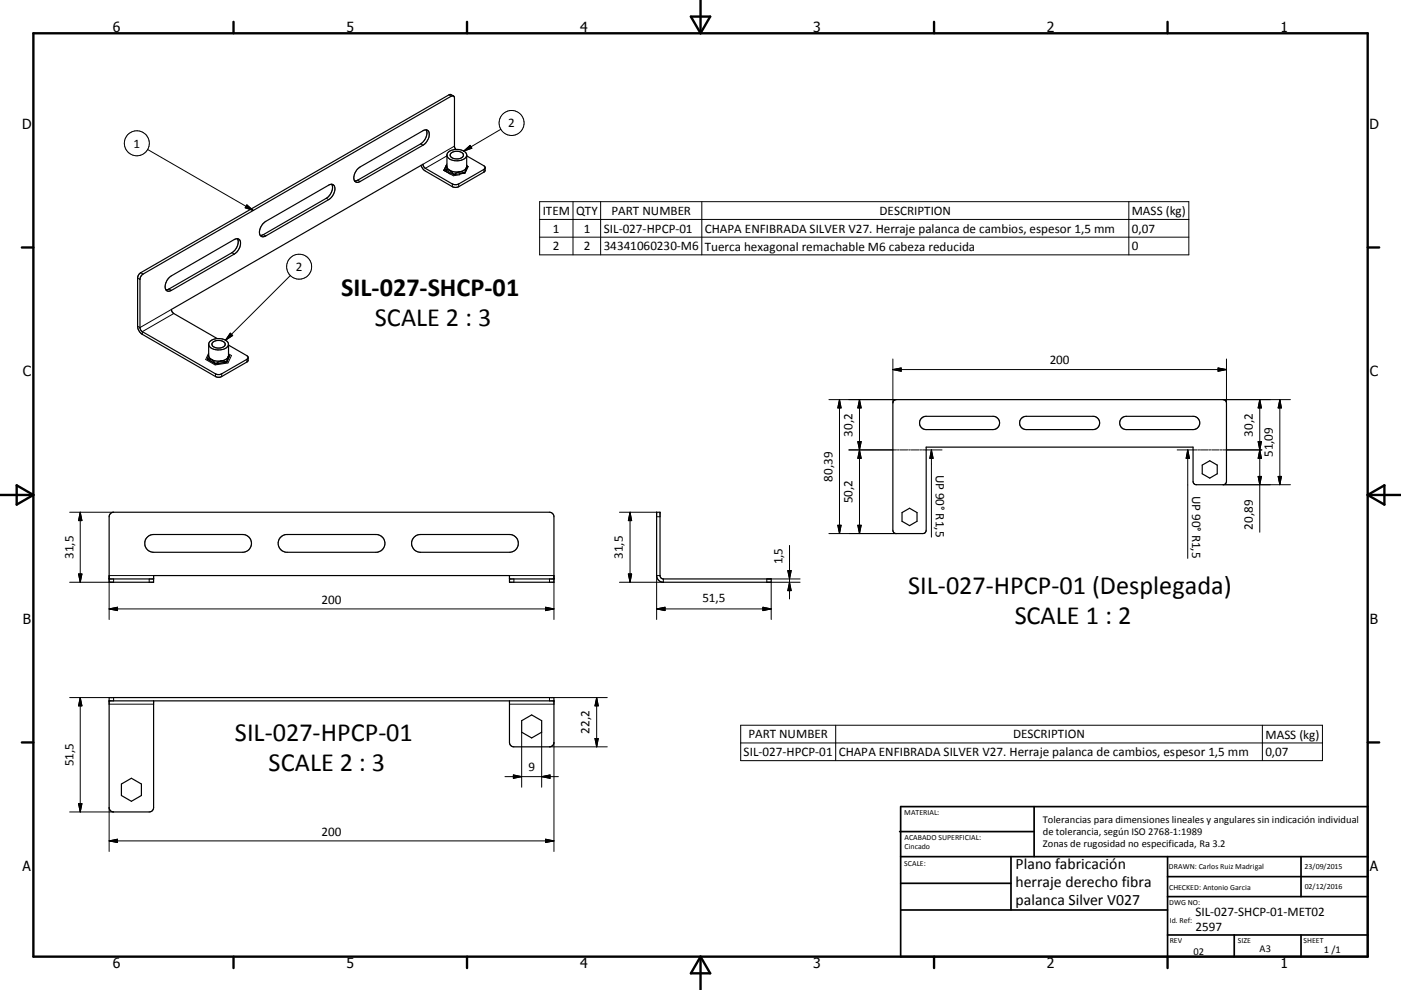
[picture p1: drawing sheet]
<svg xmlns="http://www.w3.org/2000/svg" width="420mm" height="297mm" viewBox="0 0 420 297" stroke-linecap="round" stroke-linejoin="round" font-family="sans-serif">
<g fill="none" stroke="#000" stroke-width=".36">
<path d="M127.7 39a3.6 3.6 0 0 1-1.6 4.2l-18.9 10.9-.9 .2M136 28.8l-.7 .1-92.4 53.3-.5 .5-.4 .9v14.9l.5 .9 22.5 12.9 1.5-.2 7.5-4.3 .4-.6M136 28.8l.3 .6v14.6l.4 .8M136 28.8l-.9-.5-.5 .2-92.4 53.3a2.01 2.01 0 0 0-.9 1.6v14.5l.3 1.2 .8 1.1 22.9 13 1.2-.2 7.5-4.4 .4-.4v-1M99.5 55.3a3.7 3.7 0 0 1-1.7 4.2l-18.8 10.9-1 .2M107.4 50.5l19.4-11.3a1.25 1.25 0 0 1 1.6 .1 1.25 1.25 0 0 1 .3 1.5 4.3 4.3 0 0 1-1.9 2.8l-18.8 10.9a1.24 1.24 0 0 1-1.6-.1 1.24 1.24 0 0 1-.3-1.5l.4-1.1zM126.2 49.6l1.1 1.6 8.3 4.8a2.11 2.11 0 0 0 1.9 0l7.7-4.5 .3-1.2M133.7 50.8l.1 .3M133.7 50.8l.1 .2M133.8 51v.1M133.8 51.1l2.1 1.2M133.8 51l1.1 .1"/>
<path d="M134 46.7a3.5 3.5 0 0 0 4.7 1.2l.9-.6 .3-.6M134 49.7l-.3 1.1M134.9 51.1l.2 .2M135.1 51.3l.8 .9M135.1 51.3l2.3 .3M135.3 45.9a2.53 2.53 0 0 1 3.6 .5 2.13 2.13 0 0 1-3.1 1.1 .9 .9 0 0 1-.8-.7 .9 .9 0 0 1 .3-.9zM135.9 52.3l.4 .1M135.9 52.2l.4 .1M135.9 52.2v.1M136.3 52.3v.1M137.4 51.6l-1.1 .7M137.7 51.6l1.5 .2"/>
<path d="M137.7 51.6h-.3M139.2 51.8v.1M139.2 51.9l-2.9 .5M139.4 51.7l-.2 .2M139.4 51.7l-.2 .1M139.7 50.6l-.9 .7-1.1 .3M139.7 50.6l-.3 1.1M139.8 50.3l.1-3.9a3.6 3.6 0 0 0-4.7-1.2l-.8 .5-.4 .7v3.7l.9 1M139.8 50.3l-.1 .3M139.9 46.8l5.2 2.9 .4 .6M139.9 49.5l.3 .5M140.2 49.9l-.8 2-1.7 .3"/>
<path d="M140.2 50v.1M140.2 50l-.4 .3M145.5 50.3l-.4 .5-7.6 4.4-1.2 .2-.7-.2-8.1-4.7-.5-.6-.2-.6-75.4 43.5 .2 .8 .5 .5 13 7.5M71.2 71.6a3.6 3.6 0 0 1-1.7 4.2l-18.8 10.9-1 .2M78.8 67.1l.9-.7 18.8-10.8a1.23 1.23 0 0 1 1.6 0 1.23 1.23 0 0 1 .3 1.6 4.3 4.3 0 0 1-1.9 2.7l-18.8 10.9a1.24 1.24 0 0 1-1.6-.1 1.24 1.24 0 0 1-.3-1.5l.4-1.1zM50.6 83.4l.8-.6 18.8-10.9a1.25 1.25 0 0 1 1.6 0 1.25 1.25 0 0 1 .3 1.6 4.2 4.2 0 0 1-1.9 2.7l-18.8 10.9a1.24 1.24 0 0 1-1.6 0 1.24 1.24 0 0 1-.2-1.6l.3-1.1zM62.3 107.6l.1 .3M62.3 107.6l.1 .2M62.4 107.8v.1M62.4 107.9l2.1 1.2M62.4 107.8l1 .1M62.6 106.5l-.3 1.1"/>
<path d="M62.6 103.3v3.6l.8 1M63.4 107.9l1.3 .4h1.6M63.4 107.9l1.1 1.1M63.9 102.6a2.53 2.53 0 0 1 3.6 .6 2.11 2.11 0 0 1-3.1 1 .91 .91 0 0 1-.8-.6 .91 .91 0 0 1 .3-1zM64.5 109.1l.3 .1M64.5 109h.3M64.5 109v.1M64.8 109v.2M66.3 108.3l1.5 .3M66.3 108.3l-1.5 .7M67.8 108.6v.1M67.8 108.7l-3 .5"/>
<path d="M68 108.5l-.2 .2M68 108.5h.1M68 108.5l-.2 .1M68.3 107.3l-.7 .6-1.3 .4M68.3 107.3l-.3 1.2M68.4 107.1l-.1 .2M68.5 106.9v-3.7a2.5 2.5 0 0 0-2.6-1.6 2.62 2.62 0 0 0-3.3 1.7 3.3 3.3 0 0 0 4.2 1.5l1-.4 .7-.9 5.5 3.2 .4 .5M68.5 106.9l-.1 .2M68.5 106.3l.3 .5M68.7 106.7l-.7 2-3.4 .5-2.4-1.4 .1-.2M68.8 106.8l-.8 1.7M68.8 106.8l-.3 .1"/>
<path d="M268 120.1l.7-.2h98.2l.6 .4 .2 .6v23.8l-.4 .5-.6 .2h-8l-.8-.3-.2-.7v-10.3h-80l-.1 25.2-.3 .6-.6 .2h-8.2l-.6-.4-.2-.6v-38.2zM276.2 125.6l.8-.6 .7-.1h20a1.99 1.99 0 0 1 2 2 1.99 1.99 0 0 1-2 2h-20a1.99 1.99 0 0 1-1.8-1.2 1.99 1.99 0 0 1 .3-2.1zM306.4 125.4l1.3-.5h20a1.99 1.99 0 0 1 2 2 1.99 1.99 0 0 1-2 2h-20a1.99 1.99 0 0 1-1.9-1.3 1.99 1.99 0 0 1 .6-2.2zM336.1 125.6l.9-.6 .7-.1h20a1.99 1.99 0 0 1 2 2 1.99 1.99 0 0 1-2 2h-20a1.99 1.99 0 0 1-1.8-1.2 1.99 1.99 0 0 1 .2-2.1zM360.4 139.5l2.3-1.3 2.2 1.3v2.6l-2.2 1.3-2.3-1.3zM33.1 154.1l1-.4h130.6a1.39 1.39 0 0 1 1.4 1.3v19.7h-13.4v-2h-106.6v2h-13.4v-19.7zM196.9 153.7h1v19l.2 .6 .3 .3 32.8 .1v1h-32.3a2.02 2.02 0 0 1-2-2zM270.4 153.8l2.3-1.3 2.2 1.3v2.6l-2.2 1.3-2.3-1.3zM32.7 173.7h13.4M44.2 161.1l1.1-.6 .8-.1h26.6a2.67 2.67 0 0 1 2.7 2.6 2.67 2.67 0 0 1-2.7 2.7h-26.6a2.66 2.66 0 0 1-2.5-1.7 2.66 2.66 0 0 1 .6-2.9zM84.3 161.1l1-.6 .8-.1h26.6a2.67 2.67 0 0 1 2.7 2.6 2.67 2.67 0 0 1-2.7 2.7h-26.6a2.66 2.66 0 0 1-2.5-1.7 2.66 2.66 0 0 1 .7-2.9zM124.2 161.1l1.1-.6 .8-.1h26.6a2.67 2.67 0 0 1 2.7 2.6 2.67 2.67 0 0 1-2.7 2.7h-26.6a2.67 2.67 0 0 1-2.5-1.7 2.67 2.67 0 0 1 .6-2.9z"/>
<path d="M152.7 173.7h13.4M32.7 210.3h133.4M46.1 210.3v32a1.3 1.3 0 0 1-1.4 1.3h-10.6a1.34 1.34 0 0 1-1.4-1.3v-33h133.4v13.4a1.35 1.35 0 0 1-1.4 1.4h-10.6a1.3 1.3 0 0 1-1.4-1.4v-12.4M156.4 216.2l3-1.7 3 1.7v3.5l-3 1.7-3-1.7zM36.4 235.2l3-1.7 3 1.7v3.5l-3 1.7-3-1.7z"/>
</g>
<g fill="none" stroke="#000" stroke-width=".3">
<path d="M134.6 28.5l.7 .4M150.2 38.8l-11.2 6.5M44.3 44.9l31.6 18.3M97.8 59.5l.7 .4M107.2 54.1l.8 .4M126.1 43.2l.7 .4M133.1 51.1l2.8 1.6 2-.3-.2-.2M133.1 51.1l1.9 1.1M133.2 50.9l-.1 .2M133.7 49.8l-.5 1M133.8 49.6l-.1 .1M134 46.8l-6.5 3.7"/>
<path d="M134 49.2l-.9 1.9M135.6 55.2v.8M136.3 43.8l-9.5 5.5M137.5 55.2v.8M139 45.3l2-1.7 .5 .9zM140.2 49.9l.1 .1M145.1 50.8v.8M69.5 75.8l.7 .4M74 61.5l1.9 1.7-2.4-.9zM79 70.4l.7 .4M161.8 60.5h194.6v16h-194.6zM161.8 65.8h194.6"/>
<path d="M161.8 71.2h194.6M171.8 60.5v16M180.1 60.5v16M210.4 60.5v16M338.4 60.5v16M41.3 83.4l.7 .5M42.2 81.8l.7 .4M50.7 86.7l.7 .4M51.4 92.8l-9.4 5.5-.7-.4M52.1 94.1l-9.4 5.4v.8M69 100l.8 .7-2.2 1.4zM87.1 82.7l-19.5 19.4"/>
<path d="M62.6 105.9l-.9 2 2.8 1.6 3.9-.6 1-2.2-.9-.5M64.6 112.1v.9M66.5 112.1v.9M74 107.8v.8M248.5 119.9h20.2M251.7 119.9v40.2M251.7 119.9l.5 2.5h-1zM257.7 119.9v40.2M257.7 119.9l.5 2.5h-1zM267.7 110.9h100M267.7 110.9l2.5-.5v1zM267.7 107.7v13.2"/>
<path d="M365.2 110.4l2.5 .5-2.5 .5zM366.7 119.9h20.2M367.7 107.7v13.2M377.7 119.9l.5 2.5h-1zM377.7 119.9v39.8M383.7 119.9l.5 2.5h-1zM383.7 119.9v25.5M254.5 135h14.3M257.2 132.5h1l-.5 2.5zM257.7 135l.5 2.5h-1zM269.1 135h.5M269.9 135h2.2"/>
<path d="M272.4 135h.5M273.2 135h2.3M275.7 135h.6M276.6 135h5.8M279.2 135l.6 2.5h-1zM279.2 135v26.1M352.9 135h5.9M356.1 135l.5 2.5h-1zM356.1 135v32.5M359.1 135h.5M359.9 135h2.2M362.4 135h.6"/>
<path d="M363.3 135h2.2M365.7 135h.6M366.6 135h11.7M377.2 132.5h1l-.5 2.5zM377.7 135l.5 2.5h-1zM20.9 153.7h13.2M24.1 153.7v21M24.1 153.7l.5 2.5h-1.1zM185.7 153.7h11.2M188.9 153.7l.5 2.5h-1zM188.9 153.7v21M196.9 155h1"/>
<path d="M251.2 157.6h1l-.5 2.5zM257.2 157.6h1l-.5 2.5zM366.7 145.4h20.2M377.2 142.9h1l-.5 2.5zM383.2 142.9h1l-.5 2.5zM23.5 172.2h1.1l-.5 2.5zM34.1 173.7v1h-13.2M44.7 173.7v1M46.1 172.7h-13.4v13.2M152.7 172.7h13.4v13.2M154.1 173.7v1M164.7 173.7v1"/>
<path d="M188.4 172.2h1l-.5 2.5zM197.9 172.7h-1v13.2M198.9 173.7v1h-13.2M231.2 174.7v11.2M236.2 171.2h1l-.5 2.5zM236.7 163.6v16.1M236.7 174.7l.5 2.5h-1zM239.9 173.7h-10v1h10M248.5 160.1h20.2M32.7 182.7h133.4M32.7 182.7l2.5-.5v1zM163.6 182.2l2.5 .5-2.5 .5z"/>
<path d="M196.9 182.7h34.3M196.9 182.7l2.5-.5v1zM228.7 182.2l2.5 .5-2.5 .5zM20.9 209.3h13.2v1M24.1 209.3v34.3M24.1 209.3l.5 2.5h-1.1zM32.7 211.3h13.4M152.7 211.3h13.4M156.4 219.7v16.5M162.4 219.7v16.5M178.9 209.3l.5 2.5h-1zM178.9 209.3v14.8"/>
<path d="M182.1 209.3h-17.4v1M222.1 217.6h174.4v10.6h-174.4zM250.5 217.6v10.6M378.5 217.6v10.6M151.4 233h16M153.9 232.5l2.5 .5-2.5 .5zM162.4 233l2.5-.5v1zM164.7 224.1h17.4M166.1 222.7v32.8M178.4 221.6h1l-.5 2.5zM222.1 222.9h174.4M20.9 243.6h13.2"/>
<path d="M23.5 241.1h1.1l-.5 2.5zM32.7 252.3l2.5-.5v1zM32.7 242.3v13.2M32.7 252.3h133.4M163.6 251.8l2.5 .5-2.5 .5z"/>
<circle cx="153.4" cy="36.9" r="3.7"/>
<circle cx="41" cy="43" r="3.7"/>
<circle cx="89.7" cy="80" r="3.7"/>
</g>
<circle cx="133.1" cy="51.1" r=".18" fill="#000"/>
<g fill="none" stroke="#000" stroke-width=".71">
<path d="M10 10h400v277h-400zM70 6.6v3.4M140 6.6v3.4M207.1 5h5.8l-2.9 5zM210 0v10M280 6.6v3.4M350 6.6v3.4M6.6 74.2h3.4M410 74.2h3.5M0 148.5h10M5 145.6l5 2.9-5 2.9zM410 148.5h10.1"/>
<path d="M410 148.5l5.1-2.9v5.8zM6.6 222.7h3.4M410 222.7h3.5M70 287v3.4M140 287v3.4M210 287v10M210 287l2.9 5h-5.8zM280 287v3.4M350 287v3.4"/>
</g>
<g fill="none" stroke="#000" stroke-width=".51">
<path d="M269.7 249.5h40.3M270 242h140v45h-140zM270 257h140M303.1 257v16M310 242v15M350 257v30M390.1 257v12M270 265h33.1M270 273h80M350 269h60M350 263h60M350 280.5h60"/>
<path d="M370 280.5v6.5M390.1 280.5v6.5"/>
</g>
<g fill="#000" stroke="#000" stroke-width=".3">
<path d="M139 45.3l2-1.7 .5 .9zM74 61.5l1.9 1.7-2.4-.9zM69 100l.8 .7-2.2 1.4zM267.7 110.9l2.5-.5v1zM365.2 110.4l2.5 .5-2.5 .5zM251.7 119.9l.5 2.5h-1zM257.2 132.5h1l-.5 2.5zM257.7 135l.5 2.5h-1zM257.7 119.9l.5 2.5h-1zM279.2 135l.6 2.5h-1zM356.1 135l.5 2.5h-1zM377.2 132.5h1l-.5 2.5z"/>
<path d="M377.7 135l.5 2.5h-1zM377.7 119.9l.5 2.5h-1zM383.7 119.9l.5 2.5h-1zM24.1 153.7l.5 2.5h-1.1zM188.9 153.7l.5 2.5h-1zM251.2 157.6h1l-.5 2.5zM257.2 157.6h1l-.5 2.5zM377.2 142.9h1l-.5 2.5zM383.2 142.9h1l-.5 2.5zM23.5 172.2h1.1l-.5 2.5zM188.4 172.2h1l-.5 2.5zM236.2 171.2h1l-.5 2.5z"/>
<path d="M236.7 174.7l.5 2.5h-1zM32.7 182.7l2.5-.5v1zM163.6 182.2l2.5 .5-2.5 .5zM196.9 182.7l2.5-.5v1zM228.7 182.2l2.5 .5-2.5 .5zM24.1 209.3l.5 2.5h-1.1zM178.9 209.3l.5 2.5h-1zM153.9 232.5l2.5 .5-2.5 .5zM162.4 233l2.5-.5v1zM178.4 221.6h1l-.5 2.5zM23.5 241.1h1.1l-.5 2.5zM32.7 252.3l2.5-.5v1z"/>
<path d="M163.6 251.8l2.5 .5-2.5 .5z"/>
</g>
<g font-size="7.9">
<text x="102.3" y="88.8">SIL-027-SHCP-01</text>
<text x="112.4" y="97.8">SCALE 2 : 3</text>
<text x="272.3" y="178.1">SIL-027-HPCP-01 (Desplegada)</text>
<text x="304.2" y="187.1">SCALE 1 : 2</text>
<text x="70.4" y="222.3">SIL-027-HPCP-01</text>
<text x="80.5" y="231.3">SCALE 2 : 3</text>
</g>
<g font-size="4.7">
<text x="304.5" y="260.9">Plano fabricación</text>
<text x="304.5" y="266.2">herraje derecho fibra</text>
<text x="304.5" y="271.6">palanca Silver V027</text>
</g>
<g font-size="4.2">
<text x="33.9" y="9.6">6</text>
<text x="103.9" y="9.6">5</text>
<text x="173.9" y="9.6">4</text>
<text x="243.8" y="9.6">3</text>
<text x="313.9" y="9.6">2</text>
<text x="383.9" y="9.6">1</text>
<text x="6.7" y="38.7">D</text>
<text x="410.5" y="38.7">D</text>
<text x="6.9" y="112.9">C</text>
<text x="410.7" y="112.9">C</text>
<text x="6.9" y="187.1">B</text>
<text x="410.7" y="187.1">B</text>
<text x="6.8" y="261.4">A</text>
<text x="410.7" y="261.4">A</text>
<text x="33.9" y="290.4">6</text>
<text x="103.9" y="290.4">5</text>
<text x="173.9" y="290.4">4</text>
<text x="243.8" y="290.4">3</text>
<text x="313.9" y="290.4">2</text>
<text x="383.9" y="290.4">1</text>
</g>
<g font-size="3.9">
<text x="152.4" y="38.2">2</text>
<text x="40" y="44.3">1</text>
<text x="162.7" y="64.4">ITEM</text>
<text x="172.7" y="64.4">QTY</text>
<text x="183.3" y="64.4">PART NUMBER</text>
<text x="263.7" y="64.4">DESCRIPTION</text>
<text x="339.3" y="64.5">MASS (kg)</text>
<text x="165.8" y="69.8">1</text>
<text x="175" y="69.8">1</text>
<text x="181" y="69.8">SIL-027-HPCP-01</text>
<text x="211.3" y="69.8">CHAPA ENFIBRADA SILVER V27. Herraje palanca de cambios, espesor 1,5 mm</text>
<text x="339.3" y="69.8">0,07</text>
<text x="165.8" y="75.1">2</text>
<text x="175" y="75.1">2</text>
<text x="181" y="75.1">34341060230-M6</text>
<text x="211.3" y="75.2">Tuerca hexagonal remachable M6 cabeza reducida</text>
<text x="339.3" y="75.1">0</text>
<text x="88.7" y="81.3">2</text>
<text x="314.7" y="109.3">200</text>
<text x="255.6" y="131" transform="rotate(-90 255.6 131)">30,2</text>
<text x="375.6" y="131" transform="rotate(-90 375.6 131)">30,2</text>
<text x="381.6" y="137.2" transform="rotate(-90 381.6 137.2)">51,09</text>
<text x="280.6" y="142.4" transform="rotate(90 280.6 142.4)">UP 90° R1,5</text>
<text x="249.6" y="144.5" transform="rotate(-90 249.6 144.5)">80,39</text>
<text x="357.4" y="148.8" transform="rotate(90 357.4 148.8)">UP 90° R1,5</text>
<text x="255.6" y="151" transform="rotate(-90 255.6 151)">50,2</text>
<text x="375.6" y="158.9" transform="rotate(-90 375.6 158.9)">20,89</text>
<text x="22" y="167.6" transform="rotate(-90 22 167.6)">31,5</text>
<text x="186.8" y="167.6" transform="rotate(-90 186.8 167.6)">31,5</text>
<text x="234.6" y="169.3" transform="rotate(-90 234.6 169.3)">1,5</text>
<text x="96.4" y="181.1">200</text>
<text x="210.6" y="180.6">51,5</text>
<text x="176.8" y="220.1" transform="rotate(-90 176.8 220.1)">22,2</text>
<text x="224.4" y="221.5">PART NUMBER</text>
<text x="303.8" y="221.5">DESCRIPTION</text>
<text x="379.4" y="221.6">MASS (kg)</text>
<text x="222.9" y="226.8">SIL-027-HPCP-01</text>
<text x="251.5" y="226.9">CHAPA ENFIBRADA SILVER V27. Herraje palanca de cambios, espesor 1,5 mm</text>
<text x="379.4" y="226.8">0,07</text>
<text x="22" y="229.9" transform="rotate(-90 22 229.9)">51,5</text>
<text x="158.4" y="231.4">9</text>
<text x="96.4" y="250.7">200</text>
<text x="358.4" y="274.9">SIL-027-SHCP-01-MET02</text>
<text x="358.4" y="279.4">2597</text>
</g>
<g font-size="3.1">
<text x="312.7" y="246.8">Tolerancias para dimensiones lineales y angulares sin indicación individual</text>
<text x="312.7" y="250.4">de tolerancia, según ISO 2768-1:1989</text>
<text x="312.7" y="254">Zonas de rugosidad no especificada, Ra 3.2</text>
<text x="357.8" y="286.5">02</text>
<text x="377.6" y="285.6">A3</text>
<text x="396.9" y="285.9">1 /1</text>
</g>
<g font-size="2.4">
<text x="271.1" y="244.4">MATERIAL:</text>
<text x="271.2" y="252">ACABADO SUPERFICIAL:</text>
<text x="271.2" y="254.7">Cincado</text>
<text x="271.1" y="259.7">SCALE:</text>
<text x="350.4" y="260.8">DRAWN: Carlos Ruiz Madrigal</text>
<text x="391.1" y="260.6">23/09/2015</text>
<text x="350.5" y="267">CHECKED: Antonio Garcia</text>
<text x="391.2" y="266.7">02/12/2016</text>
<text x="350.5" y="271.4">DWG NO:</text>
<text x="350.7" y="276.9">Id. Ref:</text>
<text x="350.7" y="282.8">REV</text>
<text x="371.1" y="282.9">SIZE</text>
<text x="390.8" y="283">SHEET</text>
</g>
</svg>
